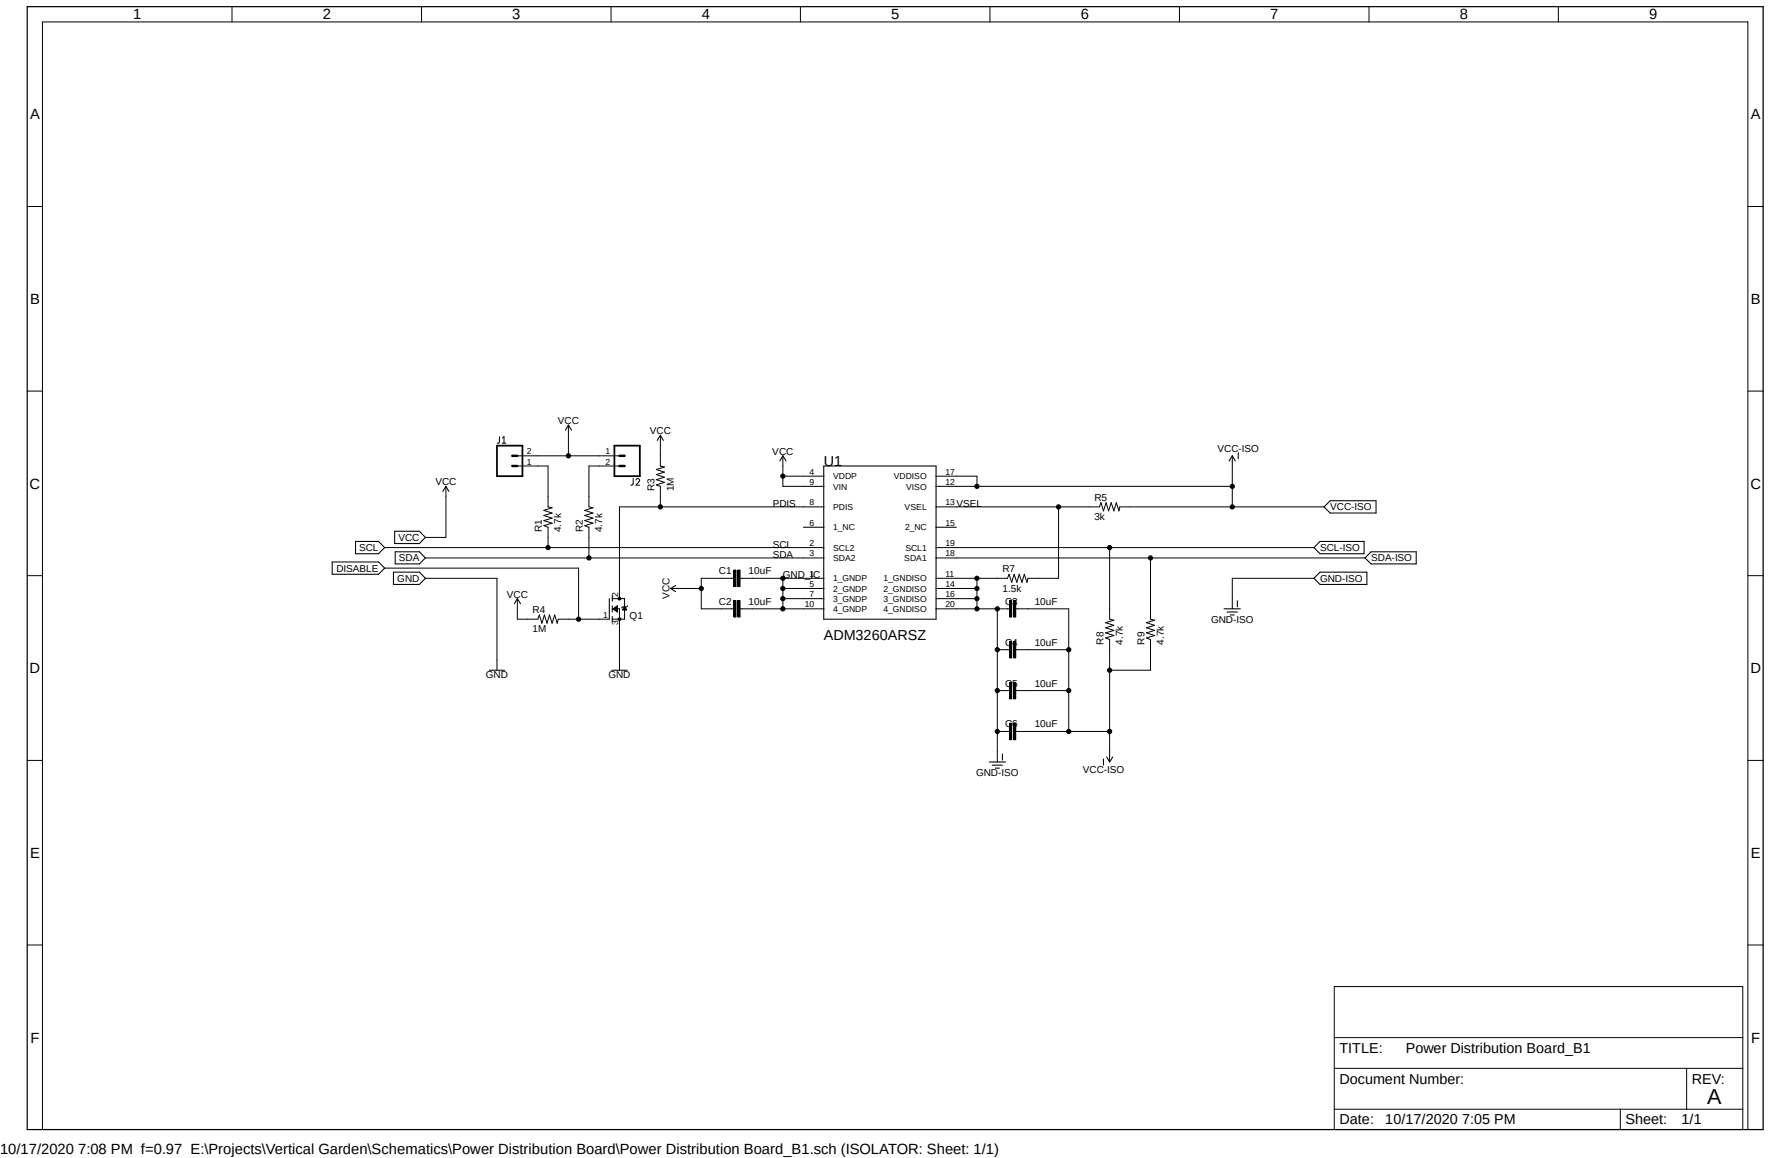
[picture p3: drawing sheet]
<svg xmlns="http://www.w3.org/2000/svg" width="432mm" height="279mm" viewBox="0 0 432 279" stroke-linecap="round" stroke-linejoin="round" font-family="sans-serif">
<path d="M6.1 1.3l419.6 271.8M425.7 1.3l-419.6 271.8" fill="none" stroke="#fff" stroke-width=".24"/>
<g fill="none" stroke="#000" stroke-width=".24">
<path d="M56 1.6v3.7M101.7 1.6v3.7M147.4 1.6v3.7M193.1 1.6v3.7M238.8 1.6v3.7M284.5 1.6v3.7M330.2 1.6v3.7M375.9 1.6v3.7M6.6 49.8h3.6M421.6 49.8h3.7M6.6 94.4h3.6M421.6 94.4h3.7"/>
<path d="M107.6 117.3v12.4h-5M120.5 105.4l-.1 1.4-.4 .1M121.2 106.9h.8M121.2 105.7l.4-.3v1.5M124.8 112.4h7.4v9.9l1 .2-2 .6 2 .7-2 .6 2 .6-2 .6 2 .6-2 .6 1 .4v4.9M124.8 110h24.6M137.1 102.6v7.4M149.4 112.4h-7.3v9.9l.9 .2-1.9 .6 1.9 .7-1.9 .6 1.9 .6-1.9 .6 1.9 .6-1.9 .6 1 .4v7.4M152.7 115.4v1.3a.4 .4 0 0 1-.5 .4M153.4 115.8a.43 .43 0 0 1 .6-.3 .43 .43 0 0 1 .2 .7l-.8 .9h.9M159.3 105v7.4l1 .3-2 .6 2 .6-2 .6 2 .6-2 .6 2 .7-2 .6 1 .3v5M188.8 114.9h10"/>
<path d="M188.8 110v7.3l10 .1M225.8 114.9h9.9v2.4M297.3 117.3l-71.5 .1M297.3 110v12.3M6.6 138.9h3.6M92.8 132.1l106 .1M92.8 137.1h46.8v12.3M102.6 134.6l96.2 .1M102.6 139.5h17.3v22.2M177 137.5h.5v4h-.5zM177 139.5h-7.8v7.4h7.8M178 137.5h.5v4h-.5z"/>
<path d="M178.5 139.5l20.3 .1M188.8 139.5v7.4M193.8 127.2l5 .1M198.8 122.3h-49.4v22.1M230.7 127.2l-4.9 .1M235.7 139.5v7.4M255.4 122.3v17.2h-7.4l-.3 1-.6-1.9-.6 1.9-.6-1.9-.6 1.9-.7-1.9-.5 1.9-.7-1.9-.4 .9-17.2 .1M267.7 132.1v17.3l1 .2-2 .6 2 .7-2 .6 2 .6-2 .6 2 .6-2 .6 1 .4v29.6M277.5 134.6v14.8l1 .2-1.9 .6 1.9 .7-1.9 .6 1.9 .6-1.9 .6 1.9 .6-1.9 .6 .9 .4v7.4h-9.8M316.9 132.1l-91.1 .1M316.9 139.5h-19.6v7.4M319.4 122.3h-49.3l-.2 1-.6-2-.6 2-.6-2-.7 2-.6-2-.6 2-.6-2-.4 1h-39.4"/>
<path d="M329.3 134.6l-103.5 .1M421.6 138.9h3.7M124.8 144.4v5h5l.3-1 .6 2 .6-2 .7 2 .5-2 .7 2 .6-2 .6 2 .3-1h12.3M147.7 144.4h3v5h-3M147.7 146.9h1.7v14.8M148 146.9h.9M148.1 147h.8M148.2 146.8h.7M148.2 147.1h.7M148.3 146.7h.6M148.3 147.2h.6M148.4 146.6h.5"/>
<path d="M148.4 147.3h.5M148.5 146.5h.4M148.5 147.4h.4M148.6 146.4h.3M148.7 147.4h.2M148.7 146.3h.2M148.8 147.5h.1M148.8 146.3h.1M148.9 147.6h.1M148.9 146.2l-.9 .7 .9 .8M148.9 146.2v1.5M148.9 146.2h.1"/>
<path d="M150.2 147.1h.9M150.3 147h.8M150.3 146.9h.7M150.4 146.9h.6M150.5 146.8h.4M150.5 146.7h.3M150.5 146.6h.3M150.6 146.5h.1M150.7 146.4l.5 .8h-1zM150.7 146.4v.1M151.4 146.2l-.2 .2h-1l-.3 .3M161.8 142h7.4"/>
<path d="M177 144.9h.5v4h-.5zM178 144.9h.5v4h-.5zM178.5 146.9h20.3M188.8 142h10M188.8 144.4l10 .1M235.7 142h-9.9M235.7 144.4l-9.9 .1M240.6 156.8h2.9M240.6 146.9v37M243.5 144.9h.6v4h-.6zM243.5 154.8h.6v3.9h-.6zM243.5 146.9h-17.7"/>
<path d="M244.5 144.9h.5v4h-.5zM244.5 154.8h.5v3.9h-.5zM245 146.9h12.8v29.6M245 156.8h12.8M240.6 166.6h2.9M240.6 176.5h2.9M243.5 164.6h.6v4h-.6zM243.5 174.5h.6v4h-.6zM244.5 164.6h.5v4h-.5zM244.5 174.5h.5v4h-.5zM245 166.6h12.8M245 176.5h22.7"/>
<path d="M6.6 183.5h3.6M421.6 183.5h3.7M6.6 228h3.6M321.9 238h98.5v34.5h-98.5zM421.6 228h3.7M321.9 257.8h98.5M321.9 250.4h98.5M406.9 257.8v9.8M10.2 272.5v-267.2h411.4v267.2M321.9 267.6h98.5M390.9 267.6v4.9"/>
<circle cx="137.1" cy="110" r=".51"/>
<circle cx="188.8" cy="114.9" r=".51"/>
<circle cx="235.7" cy="117.3" r=".51"/>
<circle cx="297.3" cy="117.3" r=".51"/>
<circle cx="132.2" cy="132.1" r=".51"/>
<circle cx="142.1" cy="134.6" r=".51"/>
<circle cx="159.3" cy="122.3" r=".51"/>
<circle cx="188.8" cy="139.5" r=".51"/>
<circle cx="235.7" cy="139.5" r=".51"/>
<circle cx="255.4" cy="122.3" r=".51"/>
<circle cx="267.7" cy="132.1" r=".51"/>
<circle cx="277.5" cy="134.6" r=".51"/>
<circle cx="297.3" cy="122.3" r=".51"/>
<circle cx="139.6" cy="149.4" r=".51"/>
<circle cx="149.4" cy="149.4" r=".33"/>
<circle cx="149.4" cy="144.4" r=".33"/>
<circle cx="169.2" cy="142" r=".51"/>
<circle cx="188.8" cy="144.4" r=".51"/>
<circle cx="188.8" cy="142" r=".51"/>
<circle cx="188.8" cy="146.9" r=".51"/>
<circle cx="235.7" cy="142" r=".51"/>
<circle cx="235.7" cy="144.4" r=".51"/>
<circle cx="235.7" cy="146.9" r=".51"/>
<circle cx="240.6" cy="146.9" r=".51"/>
<circle cx="240.6" cy="156.8" r=".51"/>
<circle cx="257.8" cy="156.8" r=".51"/>
<circle cx="240.6" cy="166.6" r=".51"/>
<circle cx="240.6" cy="176.5" r=".51"/>
<circle cx="257.8" cy="176.5" r=".51"/>
<circle cx="257.8" cy="166.6" r=".51"/>
<circle cx="267.7" cy="176.5" r=".51"/>
<circle cx="267.7" cy="161.7" r=".51"/>
</g>
<g fill="none" stroke="#000" stroke-width=".25">
<path d="M106.8 118.6l.8-1.3 .7 1.3M136.4 103.8l.7-1.2 .8 1.2M158.5 106.3l.8-1.3 .7 1.3M188.1 111.2l.7-1.2 .8 1.2M198.7 112.4h27.1v37h-27.1zM296.5 111.2l.8-1.2 .7 1.2M298.7 109.2v1.5M80.1 135.6h11.2l1.5 1.5-1.5 1.5h-11.2zM85.8 130.6h5.5l1.5 1.5-1.5 1.5h-5.5zM94.9 138h6.3l1.4 1.5-1.4 1.5h-6.3zM95.2 128.2h6l1.4 1.5-1.4 1.4h-6zM95.3 133.1h5.9l1.4 1.5-1.4 1.5h-5.9z"/>
<path d="M316.9 132.1l1.5-1.5h10.7v3h-10.7zM318.4 138h11.3v3h-11.3l-1.5-1.5zM319.4 122.3l1.5-1.5h11v3h-11zM329.3 134.6l1.5-1.5h10.8v3h-10.8zM124.1 145.7l.7-1.3 .8 1.3M147 144.4v5M147.7 143.8v1.3M147.7 146.2v1.5M147.7 148.8v1.2M163 141.3l-1.2 .7 1.2 .7M295.3 146.9h3.9M296 147.7h2.5"/>
<path d="M296.8 148.4h.9M298.5 144.9v1.5M118 161.7h3.7M147.6 161.7h3.7M238.6 183.9h4M239.4 184.6h2.4M240.1 185.3h1M241.8 181.9v1.5M266.2 183.1v1.5M267 182.6l.7 1.3 .7-1.3"/>
</g>
<g fill="#000">
<path d="M177 137.5h.5v4h-.5z" fill-rule="evenodd"/>
<path d="M178 137.5h.5v4h-.5z" fill-rule="evenodd"/>
<path d="M177 144.9h.5v4h-.5z" fill-rule="evenodd"/>
<path d="M178 144.9h.5v4h-.5z" fill-rule="evenodd"/>
<path d="M243.5 144.9h.6v4h-.6z" fill-rule="evenodd"/>
<path d="M243.5 154.8h.6v3.9h-.6z" fill-rule="evenodd"/>
<path d="M244.5 144.9h.5v4h-.5z" fill-rule="evenodd"/>
<path d="M244.5 154.8h.5v3.9h-.5z" fill-rule="evenodd"/>
<path d="M243.5 164.6h.6v4h-.6z" fill-rule="evenodd"/>
<path d="M243.5 174.5h.6v4h-.6z" fill-rule="evenodd"/>
<path d="M244.5 164.6h.5v4h-.5z" fill-rule="evenodd"/>
<path d="M244.5 174.5h.5v4h-.5z" fill-rule="evenodd"/>
<circle cx="137.1" cy="110" r=".51"/>
<circle cx="188.8" cy="114.9" r=".51"/>
<circle cx="235.7" cy="117.3" r=".51"/>
<circle cx="297.3" cy="117.3" r=".51"/>
<circle cx="132.2" cy="132.1" r=".51"/>
<circle cx="142.1" cy="134.6" r=".51"/>
<circle cx="159.3" cy="122.3" r=".51"/>
<circle cx="188.8" cy="139.5" r=".51"/>
<circle cx="235.7" cy="139.5" r=".51"/>
<circle cx="255.4" cy="122.3" r=".51"/>
<circle cx="267.7" cy="132.1" r=".51"/>
<circle cx="277.5" cy="134.6" r=".51"/>
<circle cx="297.3" cy="122.3" r=".51"/>
<circle cx="139.6" cy="149.4" r=".51"/>
<circle cx="149.4" cy="149.4" r=".33"/>
<circle cx="149.4" cy="144.4" r=".33"/>
<circle cx="169.2" cy="142" r=".51"/>
<circle cx="188.8" cy="144.4" r=".51"/>
<circle cx="188.8" cy="142" r=".51"/>
<circle cx="188.8" cy="146.9" r=".51"/>
<circle cx="235.7" cy="142" r=".51"/>
<circle cx="235.7" cy="144.4" r=".51"/>
<circle cx="235.7" cy="146.9" r=".51"/>
<circle cx="240.6" cy="146.9" r=".51"/>
<circle cx="240.6" cy="156.8" r=".51"/>
<circle cx="257.8" cy="156.8" r=".51"/>
<circle cx="240.6" cy="166.6" r=".51"/>
<circle cx="240.6" cy="176.5" r=".51"/>
<circle cx="257.8" cy="176.5" r=".51"/>
<circle cx="257.8" cy="166.6" r=".51"/>
<circle cx="267.7" cy="176.5" r=".51"/>
<circle cx="267.7" cy="161.7" r=".51"/>
</g>
<path d="M119.9 107.5h6.1v7.4h-6.1zM148.2 107.5h6.1v7.4h-6.1z" fill="none" stroke="#000" stroke-width=".42"/>
<path d="M123.6 110h1.2M123.6 112.4h1.2M149.4 110h1.3M149.4 112.4h1.3" fill="none" stroke="#000" stroke-width=".59"/>
<path d="M6.6 1.6h418.7v270.9h-418.7z" fill="none" stroke="#000" stroke-width=".3"/>
<text font-size="5.2" x="411.8" y="266.4">A</text>
<g font-size="3.6">
<text x="32.1" y="4.7">1</text>
<text x="77.9" y="4.7">2</text>
<text x="123.6" y="4.7">3</text>
<text x="169.3" y="4.7">4</text>
<text x="215" y="4.7">5</text>
<text x="260.7" y="4.7">6</text>
<text x="306.4" y="4.7">7</text>
<text x="352.1" y="4.7">8</text>
<text x="397.8" y="4.7">9</text>
<text x="7.2" y="28.8">A</text>
<text x="422.3" y="28.8">A</text>
<text x="7.2" y="73.4">B</text>
<text x="422.3" y="73.4">B</text>
<text x="7.2" y="117.9">C</text>
<text x="422.2" y="117.9">C</text>
<text x="7.2" y="162.5">D</text>
<text x="422.2" y="162.5">D</text>
<text x="7.2" y="207">E</text>
<text x="422.3" y="207">E</text>
<text x="7.4" y="251.5">F</text>
<text x="422.4" y="251.5">F</text>
<text x="0" y="278.4">10/17/2020 7:08 PM f=0.97 E:\Projects\Vertical Garden\Schematics\Power Distribution Board\Power Distribution Board_B1.sch (ISOLATOR: Sheet: 1/1)</text>
</g>
<g font-size="3.5">
<text x="198.7" y="112.4">U1</text>
<text x="198.7" y="154.3">ADM3260ARSZ</text>
<text x="323.1" y="254.1">TITLE:</text>
<text x="339.1" y="254.1">Power Distribution Board_B1</text>
<text x="323.1" y="261.4">Document Number:</text>
<text x="408.1" y="261.4">REV:</text>
<text x="323.1" y="271.3">Date:</text>
<text x="334.2" y="271.3">10/17/2020 7:05 PM</text>
<text x="392.1" y="271.3">Sheet:</text>
<text x="405.7" y="271.3">1/1</text>
</g>
<g font-size="2.4">
<text x="134.6" y="102.3">VCC</text>
<text x="156.8" y="104.8">VCC</text>
<text x="186.3" y="109.7">VCC</text>
<text x="293.7" y="109">VCC-ISO</text>
<text x="105" y="117.1">VCC</text>
<text x="157.9" y="118.6" transform="rotate(-90 157.9 118.6)">R3</text>
<text x="162.5" y="118.6" transform="rotate(-90 162.5 118.6)">1M</text>
<text x="186.4" y="122.3">PDIS</text>
<text x="230.7" y="122.3">VSEL</text>
<text x="264" y="125.5">3k</text>
<text x="264" y="120.8">R5</text>
<text x="320.9" y="123.1">VCC-ISO</text>
<text x="96.1" y="130.6">VCC</text>
<text x="130.7" y="128.4" transform="rotate(-90 130.7 128.4)">R1</text>
<text x="135.4" y="128.4" transform="rotate(-90 135.4 128.4)">4.7k</text>
<text x="140.6" y="128.4" transform="rotate(-90 140.6 128.4)">R2</text>
<text x="145.2" y="128.4" transform="rotate(-90 145.2 128.4)">4.7k</text>
<text x="81.2" y="137.9">DISABLE</text>
<text x="86.6" y="133">SCL</text>
<text x="96.2" y="135.5">SDA</text>
<text x="186.4" y="132.1">SCL</text>
<text x="186.4" y="134.6">SDA</text>
<text x="318.4" y="133">SCL-ISO</text>
<text x="330.8" y="135.5">SDA-ISO</text>
<text x="95.8" y="140.4">GND</text>
<text x="173.4" y="138.6">C1</text>
<text x="180.6" y="138.6">10uF</text>
<text x="188.8" y="139.5">GND_IC</text>
<text x="241.8" y="142.7">1.5k</text>
<text x="241.8" y="138.1">R7</text>
<text x="318.4" y="140.4">GND-ISO</text>
<text x="122.3" y="144.2">VCC</text>
<text x="128.5" y="147.9">R4</text>
<text x="151.9" y="149.4">Q1</text>
<text x="161.5" y="144.5" transform="rotate(-90 161.5 144.5)">VCC</text>
<text x="173.4" y="145.9">C2</text>
<text x="180.6" y="145.9">10uF</text>
<text x="242.5" y="145.9">C3</text>
<text x="249.6" y="145.9">10uF</text>
<text x="128.5" y="152.6">1M</text>
<text x="242.4" y="155.8">C4</text>
<text x="249.6" y="155.8">10uF</text>
<text x="266.2" y="155.5" transform="rotate(-90 266.2 155.5)">R8</text>
<text x="270.9" y="155.5" transform="rotate(-90 270.9 155.5)">4.7k</text>
<text x="276.1" y="155.5" transform="rotate(-90 276.1 155.5)">R9</text>
<text x="280.8" y="155.5" transform="rotate(-90 280.8 155.5)">4.7k</text>
<text x="292.1" y="150.4">GND-ISO</text>
<text x="117.2" y="163.7">GND</text>
<text x="146.8" y="163.7">GND</text>
<text x="242.4" y="165.6">C5</text>
<text x="249.6" y="165.6">10uF</text>
<text x="242.4" y="175.5">C6</text>
<text x="249.6" y="175.5">10uF</text>
<text x="235.5" y="187.3">GND-ISO</text>
<text x="261.2" y="186.6">VCC-ISO</text>
</g>
<g font-size="2.1">
<text x="127.1" y="112.1">1</text>
<text x="127.1" y="109.6">2</text>
<text x="146.1" y="109.6">1</text>
<text x="146.1" y="112.1">2</text>
<text x="195.3" y="114.6">4</text>
<text x="195.3" y="117">9</text>
<text x="201" y="115.7">VDDP</text>
<text x="201" y="118.1">VIN</text>
<text x="215.6" y="115.7">VDDISO</text>
<text x="218.6" y="118.1">VISO</text>
<text x="228.1" y="114.6">17</text>
<text x="228.1" y="117">12</text>
<text x="195.3" y="122">8</text>
<text x="201" y="123">PDIS</text>
<text x="218.2" y="123">VSEL</text>
<text x="228.1" y="122">13</text>
<text x="195.3" y="131.8">2</text>
<text x="195.3" y="126.9">6</text>
<text x="201" y="127.9">1_NC</text>
<text x="218.3" y="128">2_NC</text>
<text x="228.1" y="131.8">19</text>
<text x="228.1" y="126.9">15</text>
<text x="195.3" y="134.2">3</text>
<text x="201" y="132.9">SCL2</text>
<text x="201" y="135.3">SDA2</text>
<text x="218.1" y="135.3">SDA1</text>
<text x="218.4" y="132.9">SCL1</text>
<text x="228.1" y="134.2">18</text>
<text x="195.3" y="139.2">1</text>
<text x="195.3" y="141.6">5</text>
<text x="201" y="140.3">1_GNDP</text>
<text x="201" y="142.7">2_GNDP</text>
<text x="213.1" y="140.3">1_GNDISO</text>
<text x="213.1" y="142.7">2_GNDISO</text>
<text x="228.1" y="139.2">11</text>
<text x="228.1" y="141.6">14</text>
<text x="145.5" y="149.1">1</text>
<text x="149.1" y="144.1" transform="rotate(-90 149.1 144.1)">2</text>
<text x="194.1" y="146.6">10</text>
<text x="195.3" y="144.1">7</text>
<text x="201" y="145.2">3_GNDP</text>
<text x="201" y="147.7">4_GNDP</text>
<text x="213.1" y="145.2">3_GNDISO</text>
<text x="213.1" y="147.7">4_GNDISO</text>
<text x="228.1" y="144.1">16</text>
<text x="228.1" y="146.6">20</text>
<text x="149.1" y="150.9" transform="rotate(-90 149.1 150.9)">3</text>
</g>
</svg>
